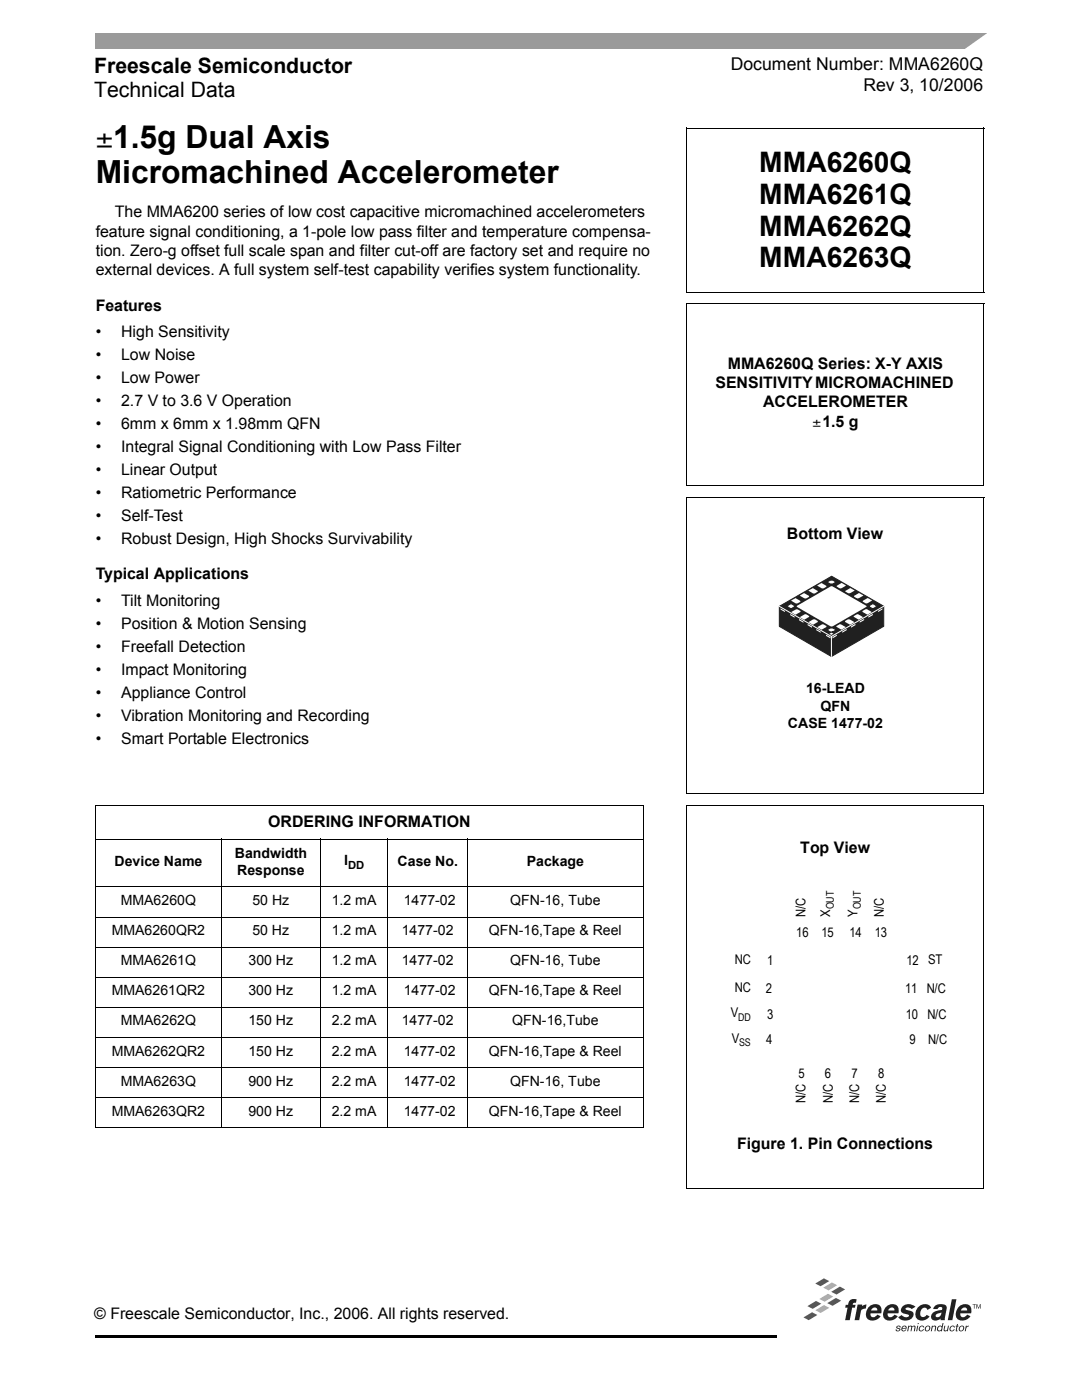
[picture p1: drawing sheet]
<svg xmlns="http://www.w3.org/2000/svg" width="216mm" height="279mm" viewBox="0 0 216 279" stroke-linecap="round" stroke-linejoin="round" font-family="sans-serif">
<path d="M19.1 266.4h135.7v.5h-135.7zM154.8 266.4h.2v.5h-.2z" fill="#000"/>
<path d="M19 6.6h177.8v3.2h-177.8z" fill="#9a9a9a"/>
<path d="M192 10.2l5.3-3.8h1.5v3.8z" fill="#fff"/>
<g fill="#fff">
<path d="M158.5 253h38.5v14.5h-38.5z"/>
<path d="M158.5 253.1v14.4z"/>
<path d="M158.5 267.5h38.4z"/>
</g>
<g fill="#231f20">
<path d="M194.1 260.3h.6l-.2 .1v.8h-.2v-.8z"/>
<path d="M194.8 260.3h.2l.3 .7 .2-.7h.2v.9h-.1v-.8l-.3 .8-.3-.8v.8h-.2z"/>
<path d="M178.9 264.7l.2-.1a.41 .41 0 0 1 .6 .3h-.2l-.2-.2-.3 .2 .6 .2 .1 .3a.5 .5 0 0 1-.5 .3 .5 .5 0 0 1-.5-.4h.2v.2l.3 .1 .3-.2-.6-.3z"/>
<path d="M181.2 264.6h.2v.1a.36 .36 0 0 1 .6 0 .39 .39 0 0 1 .7 0l-.2 1h-.2l.2-.8-.2-.2-.3 .3-.1 .7h-.2l.1-.8-.1-.2-.3 .3-.2 .7h-.2z"/>
<path d="M183.6 264.7a.5 .5 0 0 1 .8 .2h-.2l-.1-.1a.44 .44 0 0 0-.5 .2 .44 .44 0 0 0 .2 .6l.4-.3h.2a.55 .55 0 0 1-.9 .4 .55 .55 0 0 1 .1-1z"/>
<path d="M185.9 264.6h.2v.1a.41 .41 0 0 1 .7 0l-.2 1h-.1l.1-.9a.34 .34 0 0 0-.5 .2l-.2 .7h-.2z"/>
<path d="M188.4 264.6h.2l-.1 .9a.34 .34 0 0 0 .5-.3l.2-.6h.1l-.2 1.1h-.2l.1-.2a.41 .41 0 0 1-.7 0z"/>
<path d="M189.7 264.7a.5 .5 0 0 1 .8 .2h-.2v-.1a.44 .44 0 0 0-.6 .2 .44 .44 0 0 0 .2 .6l.4-.3h.2a.55 .55 0 0 1-.9 .4 .55 .55 0 0 1 .1-1z"/>
<path d="M191 264.2h.1v.4h.2v.1h-.2l-.2 .8h.2v.2h-.2l-.2-.1 .2-.9h-.2v-.1h.2z"/>
<path d="M192.7 264.6h.2v.2l.4-.2v.2l-.4 .1-.2 .8h-.2z"/>
<path d="M180.1 264.7a.51 .51 0 0 1 .8 .1v.4h-.8v.2a.33 .33 0 0 0 .3 .2 .33 .33 0 0 0 .3-.3h.2a.55 .55 0 0 1-.9 .3 .55 .55 0 0 1 .1-.9zM180.2 264.9l-.1 .1h.6v-.1a.31 .31 0 0 0-.5 0z"/>
<path d="M183 264.6h.2l-.2 1.1h-.2zM183.1 264h.2v.3h-.2z"/>
<path d="M184.8 264.7a.5 .5 0 0 1 .5-.1 .5 .5 0 0 1 .3 .5 .55 .55 0 0 1-.8 .6 .55 .55 0 0 1 0-1zM184.9 264.8l-.1 .1a.38 .38 0 0 0 .2 .7 .46 .46 0 0 0 .4-.4 .46 .46 0 0 0-.2-.5z"/>
<path d="M187.2 264.7a.51 .51 0 0 1 .7 0l.2-.7h.2l-.4 1.7h-.1v-.1a.52 .52 0 0 1-.8-.1 .52 .52 0 0 1 .2-.8zM187.4 264.8l-.2 .5a.37 .37 0 0 0 .6 0 .37 .37 0 0 0-.4-.5z"/>
<path d="M191.5 264.7a.5 .5 0 0 1 .6-.1 .5 .5 0 0 1 .3 .5 .55 .55 0 0 1-.8 .6 .55 .55 0 0 1-.1-1zM191.7 264.8l-.1 .1a.38 .38 0 0 0 .2 .7 .46 .46 0 0 0 .4-.4 .46 .46 0 0 0-.3-.5z"/>
</g>
<path d="M162.7 256.2l1.7-1.1 1.1 .6-1.8 1z" fill="#57585a"/>
<path d="M164.3 257l1.7-1.1 1.1 .6-1.8 1z" fill="#a8a9ad"/>
<path d="M165.9 257.8l1.7-1 1 .5-1.7 1.1z" fill="#57585a"/>
<path d="M163.5 259.2l1.7-1 1.1 .6-1.8 1z" fill="#a8a9ad"/>
<g fill="#57585a">
<path d="M165.1 260.1l1.7-1.1 1.1 .6-1.8 1z"/>
<path d="M161.1 260.7l1.7-1.1 1.1 .6-1.7 1z"/>
</g>
<path d="M162.7 261.5l1.7-1 1.1 .5-1.7 1z" fill="#a8a9ad"/>
<path d="M160.3 262.9l1.7-1 1.1 .5-1.7 1.1z" fill="#57585a"/>
<g fill="#231f20">
<path d="M169.6 259.5l.7-.3 .6 .1-.1 .7h-.3a.36 .36 0 0 0-.4 .4h.6l-.1 .6h-.6l-.4 2.5h-1l.5-2.5h-.5l.2-.6h.4z"/>
<path d="M171.1 260.3h.9v.4l.9-.4-.2 .9a.74 .74 0 0 0-.9 .5l-.4 1.8h-.9z"/>
<path d="M189.9 259.3h.9l-.8 4.2h-.9z"/>
<path d="M183.4 260.7a1.58 1.58 0 0 1 2.4 .3l-.8 .4-.1-.3a.81 .81 0 0 0-.9 0 .81 .81 0 0 0-.4 .8v.4a.66 .66 0 0 0 .6 .6 .66 .66 0 0 0 .7-.5l.6 .3a1.65 1.65 0 0 1-2.8 .1 2.11 2.11 0 0 1 .7-2.1z"/>
<path d="M180.2 260.6a1.97 1.97 0 0 1 2.5 .2l-.8 .5-.5-.3a.55 .55 0 0 0-.7 .2l.1 .2 .3 .1a.94 .94 0 0 1 1 .3 .94 .94 0 0 1 0 1.1 1.89 1.89 0 0 1-2.9 0l.7-.5 .6 .5a.68 .68 0 0 0 .9-.3l-.4-.3a.93 .93 0 0 1-1-.4 .93 .93 0 0 1-.1-1z"/>
<path d="M186.4 260.8a1.92 1.92 0 0 1 2.4-.3l.1 .7-.4 2.3h-.8v-.4a1.23 1.23 0 0 1-1.9-.1 1.27 1.27 0 0 1 1.3-1.4l.9-.2v-.4a.55 .55 0 0 0-.9 .2h-.9zM186.8 262.3l-.1 .4a.75 .75 0 0 0 .9 0 .75 .75 0 0 0 .3-.7z"/>
<path d="M173.5 260.7a1.92 1.92 0 0 0-.4 2.6 1.9 1.9 0 0 0 2.6-.6l-.6-.3a.7 .7 0 0 1-.8 .5 .7 .7 0 0 1-.6-.8h2.2a1.34 1.34 0 0 0-.4-1.6 1.34 1.34 0 0 0-1.7 0zM174.1 261.1l.2-.1a.51 .51 0 0 1 .7 .5h-1.2z"/>
<path d="M176.9 260.7a1.92 1.92 0 0 0-.3 2.6 1.9 1.9 0 0 0 2.5-.6l-.6-.3a.7 .7 0 0 1-.8 .5 .7 .7 0 0 1-.6-.8h2.2a1.34 1.34 0 0 0-.4-1.6 1.34 1.34 0 0 0-1.7 0zM177.5 261.1l.3-.1a.51 .51 0 0 1 .7 .5h-1.3z"/>
<path d="M191.4 260.7a1.91 1.91 0 0 0-.3 2.6 1.9 1.9 0 0 0 2.5-.6l-.6-.3a.7 .7 0 0 1-.8 .5 .7 .7 0 0 1-.6-.8h2.2a1.34 1.34 0 0 0-.4-1.6 1.34 1.34 0 0 0-1.7 0zM192 261.1l.3-.1a.51 .51 0 0 1 .7 .5h-1.3z"/>
</g>
<g fill="#fff">
<path d="M19.1 160.8h109.2v6.7h-109.2z"/>
<path d="M19.1 167.5h25v9.5h-25z"/>
<path d="M44.1 167.5h19.9v9.5h-19.9z"/>
<path d="M64 167.5h13.4v9.5h-13.4z"/>
<path d="M77.4 167.5h15.9v9.5h-15.9z"/>
<path d="M93.3 167.5h35v9.5h-35z"/>
</g>
<g fill="none" stroke="#000" stroke-width=".2">
<path d="M137.1 25.6h59.3M137.1 25.5v32.8M196.3 25.6v32.8M137 58.3h59.3M137.1 60.6h59.3M137.1 60.5v36.4M196.3 60.6v36.4M137 96.9h59.3M137.1 99.3h59.3M137.1 99.3v59M196.3 99.3v59.1M137 158.3h59.3"/>
<path d="M19 160.8h109.4M19 167.5h109.4M19 177h109.4M19.1 160.9v64M44.1 167.4v57.7M64 167.4v57.7M77.4 167.4v57.7M93.3 167.4v57.7M128.3 160.9v64M137 160.7h59.4M137 160.6v76.6M196.3 160.7v76.6"/>
<path d="M19 183h109.4M19 189h109.4M19 195h109.4M19 201h109.4M19 207h109.4M19 213h109.4M19 219h109.4M19 225h109.4M136.9 237.2h59.4"/>
</g>
<path d="M137 25.5l.1 .2zM196.3 25.5l.1 .1zM137 58.3l.2 .1zM196.3 58.2l.1 .2z" fill="#000"/>
<g fill="#fff">
<path d="M146.3 110.8h41.6v24.1h-41.6z"/>
<path d="M146.3 110.8h41.6v24.2h-41.6z"/>
</g>
<path d="M155.5 121l10.4-6 10.4 6v4l-10.4 6-10.4-6z" fill-rule="evenodd" fill="#231f20"/>
<path d="M155.5 121l10.4-6 10.4 6v4l-10.4 6-10.4-6z" fill="none" stroke="#231f20" stroke-width=".2"/>
<g fill="#fff">
<path d="M168.1 126l.9-.5v.3l-.9 .5z" fill-rule="evenodd"/>
<path d="M169.8 125l.9-.5v.3l-.9 .5z" fill-rule="evenodd"/>
<path d="M171.5 124l.9-.5v.3l-.9 .5z" fill-rule="evenodd"/>
<path d="M173.3 123l.9-.5v.3l-.9 .5z" fill-rule="evenodd"/>
<path d="M166.1 127.2l.9-.5v.2l-.9 .5z" fill-rule="evenodd"/>
<path d="M175.2 121.9l.9-.5v.2l-.9 .6z" fill-rule="evenodd"/>
<path d="M159 120.9l6.7-3.9h.4l6.7 3.9 .1 .2-6.7 3.9h-.3l-6.9-3.9z" fill-rule="evenodd"/>
<path d="M170.5 118.9l.9-.6 .9 .6-1.1 .5-.7-.3z" fill-rule="evenodd"/>
<path d="M165.5 126.5l.4-.3 .4 .3-.4 .2z" fill-rule="evenodd"/>
<path d="M172.2 119.9l.9-.6 .9 .5-1 .6-.8-.3z" fill-rule="evenodd"/>
<path d="M167 116.9l.9-.6 .9 .6-1 .5-.8-.3z" fill-rule="evenodd"/>
<path d="M168.7 117.9l1-.6 .9 .6-1.1 .5-.8-.3z" fill-rule="evenodd"/>
<path d="M161.3 124.2l1-.6h.3l.6 .4-.1 .2-.9 .5z" fill-rule="evenodd"/>
<path d="M163.1 125.2l1-.6 .8 .4-1 .7z" fill-rule="evenodd"/>
<path d="M157.9 122.2l1-.6 .8 .4v.2l-1 .5z" fill-rule="evenodd"/>
<path d="M159.6 123.2l1-.6 .9 .4-.1 .1-.9 .6z" fill-rule="evenodd"/>
<path d="M168.7 123.9l.8-.3 1 .6-.9 .5-.9-.5z" fill-rule="evenodd"/>
<path d="M166.9 124.9l.5-.3h.3l1.1 .6-.9 .5-1-.6z" fill-rule="evenodd"/>
<path d="M172.1 121.9l.8-.3 1.1 .6-.9 .5-1-.5z" fill-rule="evenodd"/>
<path d="M170.4 122.9l.8-.3 1 .6-.9 .5-.9-.6z" fill-rule="evenodd"/>
<path d="M159.6 118.9l.8-.5 1.1 .6-.6 .4h-.3z" fill-rule="evenodd"/>
<path d="M157.8 119.9l.9-.5 1 .6-.5 .4h-.4z" fill-rule="evenodd"/>
<path d="M163 116.9l.9-.5 1 .6-.5 .4h-.4z" fill-rule="evenodd"/>
<path d="M161.3 117.9l.9-.5 .9 .5 .1 .2-.6 .3-.3 .1z" fill-rule="evenodd"/>
<path d="M157.7 122.5l.9 .5v.3l-.9-.5z" fill-rule="evenodd"/>
<path d="M159.4 123.5l.9 .6v.2l-.9-.5z" fill-rule="evenodd"/>
<path d="M161.2 124.5l.8 .5v.3l-.8-.5z" fill-rule="evenodd"/>
<path d="M162.9 125.5l.9 .5v.3l-.9-.5z" fill-rule="evenodd"/>
<path d="M155.7 121.4l.9 .5v.3l-.9-.6z" fill-rule="evenodd"/>
<path d="M164.8 126.7l.9 .5v.2l-.9-.5z" fill-rule="evenodd"/>
</g>
<path d="M165.9 127v4M176.3 121l-10.4 6-10.4-6" fill="none" stroke="#fff" stroke-width=".2"/>
<path d="M165 125.7l.7-.4h.5l.6 .4-.6 .4h-.5z" fill-rule="evenodd" fill="#fff"/>
<path d="M165 125.7l.7-.4h.5l.6 .4-.6 .4h-.5z" fill="none" stroke="#231f20" stroke-width=".2"/>
<path d="M173.5 120.9l.7-.4 .6 .4v.2l-.6 .4-.7-.4z" fill-rule="evenodd" fill="#fff"/>
<path d="M173.5 120.9l.7-.4 .6 .4v.2l-.6 .4-.7-.4z" fill="none" stroke="#231f20" stroke-width=".2"/>
<path d="M157.2 120.9l.6-.4 .7 .4v.2l-.7 .4-.6-.4z" fill-rule="evenodd" fill="#fff"/>
<path d="M157.2 120.9l.6-.4 .7 .4v.2l-.7 .4-.6-.4z" fill="none" stroke="#231f20" stroke-width=".2"/>
<path d="M165 116.2l.7-.4h.5l.6 .4-.6 .3h-.5z" fill-rule="evenodd" fill="#fff"/>
<path d="M165 116.2l.7-.4h.5l.6 .4-.6 .3h-.5z" fill="none" stroke="#231f20" stroke-width=".2"/>
<g fill="#fff">
<path d="M137.6 174h58.2v50.5h-58.2z"/>
<path d="M152 184h32v31.9h-32z"/>
</g>
<g font-size="6.3">
<text x="19.1" y="29.5">±1.5g Dual Axis</text>
<text x="19.1" y="36.6">Micromachined Accelerometer</text>
</g>
<g font-size="5.6">
<text x="151.5" y="34.3">MMA6260Q</text>
<text x="151.5" y="40.7">MMA6261Q</text>
<text x="151.5" y="47">MMA6262Q</text>
<text x="151.5" y="53.4">MMA6263Q</text>
</g>
<g font-size="4.2">
<text x="18.8" y="14.5">Freescale Semiconductor</text>
<text x="18.8" y="19.4">Technical Data</text>
</g>
<g font-size="3.5">
<text x="145.8" y="13.9">Document Number: MMA6260Q</text>
<text x="172.3" y="18.2">Rev 3, 10/2006</text>
</g>
<g font-size="3.2">
<text x="19.1" y="47.2">feature signal conditioning, a 1-pole low pass filter and temperature compensa-</text>
<text x="22.9" y="43.3">The MMA6200 series of low cost capacitive micromachined accelerometers</text>
<text x="19.1" y="51.1">tion. Zero-g offset full scale span and filter cut-off are factory set and require no</text>
<text x="19.1" y="54.9">external devices. A full system self-test capability verifies system functionality.</text>
<text x="19.1" y="62">Features</text>
<text x="19.1" y="67.3">ï</text>
<text x="19.1" y="71.9">ï</text>
<text x="24.2" y="67.3">High Sensitivity</text>
<text x="24.2" y="71.9">Low Noise</text>
<text x="19.1" y="76.5">ï</text>
<text x="24.2" y="76.5">Low Power</text>
<text x="142.8" y="77.4">SENSITIVITY MICROMACHINED</text>
<text x="145.2" y="73.6">MMA6260Q Series: X-Y AXIS</text>
<text x="19.1" y="81.1">ï</text>
<text x="24.2" y="81.1">2.7 V to 3.6 V Operation</text>
<text x="152.3" y="81.3">ACCELEROMETER</text>
<text x="19.1" y="85.6">ï</text>
<text x="24.2" y="85.6">6mm x 6mm x 1.98mm QFN</text>
<text x="162.1" y="85.2">±1.5 g</text>
<text x="19.1" y="90.2">ï</text>
<text x="19.1" y="94.8">ï</text>
<text x="24.2" y="90.2">Integral Signal Conditioning with Low Pass Filter</text>
<text x="24.2" y="94.8">Linear Output</text>
<text x="19.1" y="99.4">ï</text>
<text x="24.2" y="99.4">Ratiometric Performance</text>
<text x="19.1" y="104">ï</text>
<text x="24.2" y="104">Self-Test</text>
<text x="157" y="107.5">Bottom View</text>
<text x="19.1" y="108.6">ï</text>
<text x="24.2" y="108.6">Robust Design, High Shocks Survivability</text>
<text x="19.1" y="115.6">Typical Applications</text>
<text x="19.1" y="120.9">ï</text>
<text x="19.1" y="125.5">ï</text>
<text x="24.2" y="120.9">Tilt Monitoring</text>
<text x="24.2" y="125.5">Position &amp; Motion Sensing</text>
<text x="19.1" y="130.1">ï</text>
<text x="24.2" y="130.1">Freefall Detection</text>
<text x="19.1" y="134.7">ï</text>
<text x="24.2" y="134.7">Impact Monitoring</text>
<text x="19.1" y="139.3">ï</text>
<text x="19.1" y="143.9">ï</text>
<text x="24.2" y="139.3">Appliance Control</text>
<text x="24.2" y="143.9">Vibration Monitoring and Recording</text>
<text x="19.1" y="148.4">ï</text>
<text x="24.2" y="148.4">Smart Portable Electronics</text>
<text x="53.5" y="165">ORDERING INFORMATION</text>
<text x="159.7" y="170.3">Top View</text>
<text x="147.1" y="229.3">Figure 1. Pin Connections</text>
<text x="18.8" y="263.2">© Freescale Semiconductor, Inc., 2006. All rights reserved.</text>
</g>
<g font-size="2.8">
<text x="160.8" y="138.3">16-LEAD</text>
<text x="163.7" y="141.8">QFN</text>
<text x="157.2" y="145.4">CASE 1477-02</text>
<text x="22.8" y="172.9">Device Name</text>
<text x="46.8" y="171.1">Bandwidth</text>
<text x="68.7" y="172.6">I</text>
<text x="79.3" y="172.9">Case No.</text>
<text x="105.1" y="172.9">Package</text>
<text x="47.3" y="174.7">Response</text>
<text x="24.1" y="180.7">MMA6260Q</text>
<text x="50.4" y="180.7">50 Hz</text>
<text x="66.2" y="180.7">1.2 mA</text>
<text x="80.6" y="180.7">1477-02</text>
<text x="101.8" y="180.7">QFN-16, Tube</text>
<text x="22.3" y="186.7">MMA6260QR2</text>
<text x="50.4" y="186.7">50 Hz</text>
<text x="66.2" y="186.7">1.2 mA</text>
<text x="80.2" y="186.7">1477-02</text>
<text x="97.6" y="186.7">QFN-16,Tape &amp; Reel</text>
<text x="24.1" y="192.7">MMA6261Q</text>
<text x="49.6" y="192.7">300 Hz</text>
<text x="66.2" y="192.7">1.2 mA</text>
<text x="80.2" y="192.7">1477-02</text>
<text x="101.8" y="192.7">QFN-16, Tube</text>
<text x="22.3" y="198.6">MMA6261QR2</text>
<text x="49.6" y="198.6">300 Hz</text>
<text x="66.2" y="198.6">1.2 mA</text>
<text x="80.6" y="198.6">1477-02</text>
<text x="97.6" y="198.6">QFN-16,Tape &amp; Reel</text>
<text x="24.1" y="204.7">MMA6262Q</text>
<text x="49.6" y="204.7">150 Hz</text>
<text x="66.2" y="204.7">2.2 mA</text>
<text x="80.2" y="204.7">1477-02</text>
<text x="102.2" y="204.7">QFN-16,Tube</text>
<text x="22.3" y="210.7">MMA6262QR2</text>
<text x="49.6" y="210.7">150 Hz</text>
<text x="66.2" y="210.7">2.2 mA</text>
<text x="80.6" y="210.7">1477-02</text>
<text x="97.6" y="210.7">QFN-16,Tape &amp; Reel</text>
<text x="24.1" y="216.6">MMA6263Q</text>
<text x="49.6" y="216.6">900 Hz</text>
<text x="66.2" y="216.6">2.2 mA</text>
<text x="80.6" y="216.6">1477-02</text>
<text x="101.8" y="216.6">QFN-16, Tube</text>
<text x="22.3" y="222.7">MMA6263QR2</text>
<text x="49.6" y="222.7">900 Hz</text>
<text x="66.2" y="222.7">2.2 mA</text>
<text x="80.6" y="222.7">1477-02</text>
<text x="97.6" y="222.7">QFN-16,Tape &amp; Reel</text>
</g>
<g font-size="2.7">
<text x="160.7" y="183" transform="rotate(-90 160.7 183)">N/C</text>
<text x="165.7" y="183" transform="rotate(-90 165.7 183)">X</text>
<text x="171.1" y="183" transform="rotate(-90 171.1 183)">Y</text>
<text x="176.4" y="183" transform="rotate(-90 176.4 183)">N/C</text>
<text x="158.9" y="187">16</text>
<text x="163.9" y="187">15</text>
<text x="169.5" y="187">14</text>
<text x="174.6" y="187">13</text>
<text x="146.6" y="192.3">NC</text>
<text x="146.6" y="198">NC</text>
<text x="153.1" y="192.6">1</text>
<text x="180.9" y="192.6">12</text>
<text x="185.2" y="192.4">ST</text>
<text x="145.8" y="203">V</text>
<text x="152.8" y="198.2">2</text>
<text x="153.1" y="203.3">3</text>
<text x="180.6" y="198.2">11</text>
<text x="180.7" y="203.3">10</text>
<text x="184.9" y="198.2">N/C</text>
<text x="185.1" y="203.3">N/C</text>
<text x="146" y="208.2">V</text>
<text x="152.9" y="208.4">4</text>
<text x="181.5" y="208.4">9</text>
<text x="185.2" y="208.4">N/C</text>
<text x="159.3" y="215.2">5</text>
<text x="164.6" y="215.2">6</text>
<text x="169.9" y="215.2">7</text>
<text x="175.2" y="215.2">8</text>
<text x="160.7" y="220.2" transform="rotate(-90 160.7 220.2)">N/C</text>
<text x="166.2" y="220.2" transform="rotate(-90 166.2 220.2)">N/C</text>
<text x="171.5" y="220.2" transform="rotate(-90 171.5 220.2)">N/C</text>
<text x="176.8" y="220.2" transform="rotate(-90 176.8 220.2)">N/C</text>
</g>
<text font-size="2.2" x="69.4" y="173.4">DD</text>
<g font-size="2.1">
<text x="166.3" y="181.5" transform="rotate(-90 166.3 181.5)">OUT</text>
<text x="171.8" y="181.5" transform="rotate(-90 171.8 181.5)">OUT</text>
<text x="147.3" y="203.7">DD</text>
<text x="147.5" y="208.8">SS</text>
</g>
</svg>
